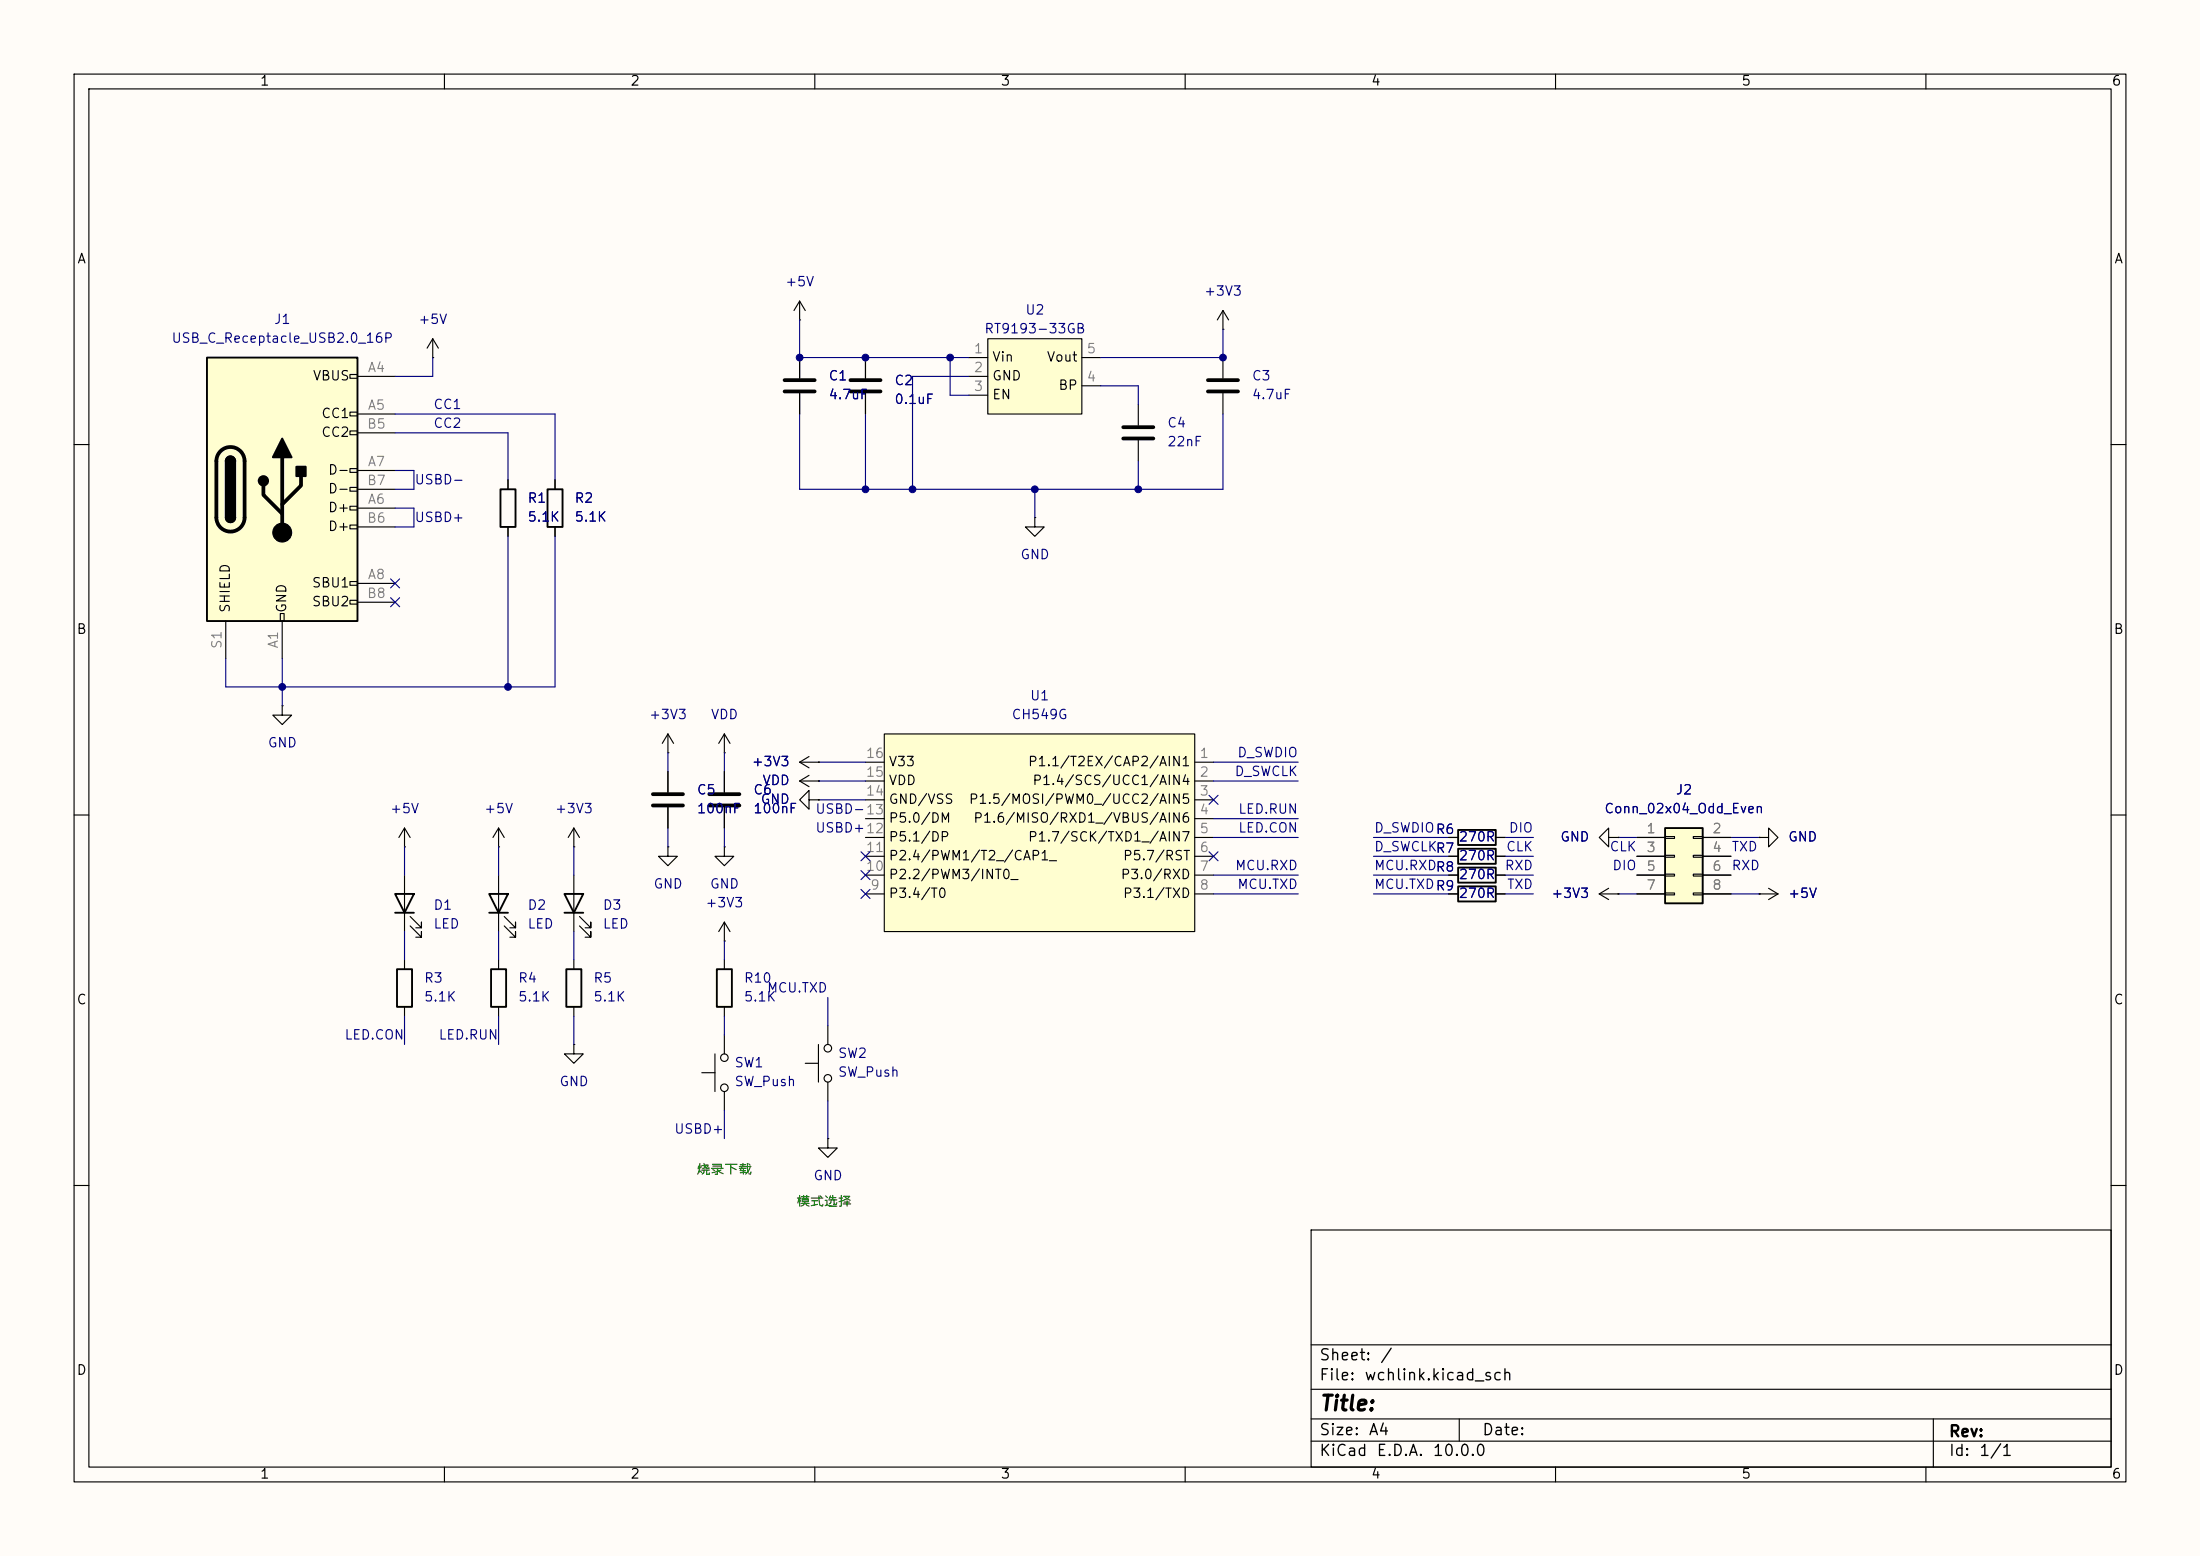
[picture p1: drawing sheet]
<svg xmlns="http://www.w3.org/2000/svg" width="297mm" height="210mm" viewBox="0 0 297 210" stroke-linecap="round" stroke-linejoin="round" font-family="sans-serif">
<path d="M0 0h297v210h-297z" fill="#fffcf8" stroke="#fffcf8" stroke-width=".14"/>
<g fill="none" stroke="#000" stroke-width=".15">
<path d="M10 10h277v190h-277zM12 12h273v186h-273zM60 10v2M110 10v2M160 10v2M210 10v2M260 10v2M10 60h2M74.9 64.8v1.2M74.9 71.1v1.3M285 60h2M38.1 95.3v1.2h1.3l-1.3 1.3-1.3-1.3h1.3"/>
<path d="M38.1 95.3h.1M90.2 99.1l.7 1.2M90.2 99.1l-.8 1.2M90.2 99.1v2.5M10 110h2M90.2 101.6h.1M97.8 104.1v2.8M97.8 109v2.8M195.6 115.6h1.2M195.6 118.1h1.2M195.6 113h1.2M201.9 115.6h1.3"/>
<path d="M201.9 118.1h1.3M201.9 113h1.3M285 110h2M67.3 129.5v1.3M67.3 135.9v1.3M97.8 139.7v2.5M111.8 138.4v2.6M195.6 120.7h1.2M201.9 120.7h1.3M94.7 144.8h1.8M96.5 142.2v5.1M97.8 147.3v2.6"/>
<path d="M108.7 143.5h1.8M110.5 141v5.1M111.8 153.7v1.2h1.2l-1.2 1.3-1.3-1.3h1.3M111.8 153.7h.1M111.8 146.1v2.5M10 160h2M177 166h108v32h-108zM285 160h2M60 198v2M110 198v2M160 198v2M177 194.5h108"/>
<path d="M177 191.5h108M177 187.5h108M177 181.5h108M197 191.5v3M210 198v2M260 198v2M261 191.5v6.5"/>
<circle cx="97.8" cy="142.7" r=".51"/>
<circle cx="97.8" cy="146.8" r=".51"/>
<circle cx="111.8" cy="141.5" r=".51"/>
<circle cx="111.8" cy="145.5" r=".51"/>
</g>
<path d="M73.9 66h2v5.1h-2zM196.8 114.6h5.1v2h-5.1zM196.8 117.1h5.1v2h-5.1zM196.8 112h5.1v2h-5.1zM196.8 119.6h5.1v2.1h-5.1zM66.3 130.8h2v5.1h-2z" fill="none" stroke="#000" stroke-width=".25"/>
<path d="M95.8 107.2h4M95.8 108.7h4" fill="none" stroke="#000" stroke-width=".51"/>
<path d="M133.3 45.7h12.7v10.2h-12.7z" fill="#fffed0"/>
<path d="M130.8 48.3h2.5M130.8 50.8h2.5M130.8 53.3h2.5M133.3 45.7h12.7v10.2h-12.7zM146 48.3h2.6M146 52.1h2.6" fill="none" stroke="#000" stroke-width=".15"/>
<path d="M224.8 111.8h5.1v10.1h-5.1z" fill="#fffed0"/>
<path d="M224.8 111.8h5.1v10.1h-5.1zM76.2 120.7h2.5l-1.2 2.5zM76.2 123.2h2.5M76.5 130.8h2v5.1h-2z" fill="none" stroke="#000" stroke-width=".25"/>
<g fill="none" stroke="#000" stroke-width=".15">
<path d="M58.4 48.3h.1M58.4 45.7l-.7 1.3M58.4 45.7l.8 1.3M58.4 45.7v2.6M116.8 48.3v2.8M116.8 53.1v2.8M153.7 54.6v2.8M153.7 59.4v2.8M165.1 44.5h.1M165.1 41.9l.8 1.3M165.1 41.9l-.8 1.3M165.1 41.9v2.6"/>
<path d="M165.1 48.3v2.8M165.1 53.1v2.8M139.7 69.9v1.2h1.3l-1.3 1.3-1.3-1.3h1.3M139.7 69.9h.1M77.5 118.1v7.6M90.2 114.3v1.3h-1.3l1.3 1.2 1.2-1.2h-1.2M90.2 114.3h.1M90.2 104.1v2.8M90.2 109v2.8M217.2 119.9l-1.3 .8M221 113h3.8M221 115.6h3.8"/>
<path d="M221 118.1h3.8M224.8 112.9h1.3v.3h-1.3zM224.8 115.4h1.3v.3h-1.3zM224.8 118h1.3v.2h-1.3zM228.6 112.9h1.3v.3h-1.3zM228.6 115.4h1.3v.3h-1.3zM228.6 118h1.3v.2h-1.3zM229.9 113h3.8M229.9 115.6h3.8M229.9 118.1h3.8M237.5 113h1.3v-1.2l1.2 1.2-1.2 1.3v-1.3M237.5 113h.1"/>
<path d="M238.8 119.9l1.2 .8M77.5 129.5v1.3M77.5 135.9v1.3M78.2 125l1.6 1.5v-.8v.8h-.8M78.2 123.7l1.6 1.5v-.7v.7h-.8M215.9 120.7h2.5M215.9 120.7l1.3 .7M218.4 120.7h.1M221 120.7h3.8M224.8 120.5h1.3v.3h-1.3zM228.6 120.5h1.3v.3h-1.3zM229.9 120.7h3.8"/>
<path d="M237.5 120.7h.1M237.5 120.7h2.5M240 120.7l-1.2 .7M77.5 141v1.2h1.2l-1.2 1.3-1.3-1.3h1.3M77.5 141h.1"/>
</g>
<path d="M114.8 51.3h4.1M114.8 52.8h4.1M151.6 57.7h4.1M151.6 59.2h4.1M163.1 51.3h4M163.1 52.8h4M88.1 107.2h4.1M88.1 108.7h4.1" fill="none" stroke="#000" stroke-width=".51"/>
<path d="M119.4 99.1h41.9v26.6h-41.9z" fill="#fffed0"/>
<g fill="none" stroke="#000" stroke-width=".15">
<path d="M107.9 43.2h.1M107.9 40.6v2.6M107.9 48.3v2.8M107.9 53.1v2.8M107.9 40.6l-.7 1.3M107.9 40.6l.8 1.3M68.6 64.8v1.2M68.6 71.1v1.3M97.8 99.1l.8 1.2M97.8 99.1l-.8 1.2M97.8 99.1v2.5M119.4 99.1h41.9v26.6h-41.9z"/>
<path d="M77.5 114.3h.1M77.5 111.8l.7 1.2M77.5 111.8l-.8 1.2M77.5 111.8v2.5M97.8 101.6h.1M97.8 114.3v1.3h-1.3l1.3 1.2 1.3-1.2h-1.3M97.8 114.3h.1M107.9 102.9h2.6M107.9 105.4h2.6M107.9 102.9l1.3 .7M107.9 105.4l1.3 .8M109.2 108v1.2l-1.3-1.2 1.3-1.3v1.3h1.3"/>
<path d="M109.2 102.1l-1.3 .8M109.2 104.6l-1.3 .8M110.5 102.9h.1M110.5 108h.1M110.5 105.4h.1M116.8 102.9h2.6M116.8 105.4h2.6M116.8 108h2.6M116.8 110.5h2.6M116.8 113h2.6M116.8 115.6h2.6M116.8 118.1h2.6"/>
<path d="M161.3 102.9h2.5M161.3 105.4h2.5M161.3 108h2.5M161.3 110.5h2.5M161.3 113h2.5M161.3 115.6h2.5M161.3 118.1h2.5M217.2 113v-1.2l-1.3 1.2 1.3 1.3v-1.3h1.2M218.4 113h.1M97.8 127h.1M97.8 124.5v2.5M97.8 129.5v1.3"/>
<path d="M97.8 135.9v1.3M97.8 124.5l.8 1.2M97.8 124.5l-.8 1.2M116.8 120.7h2.6M161.3 120.7h2.5"/>
</g>
<path d="M105.9 51.3h4.1M105.9 52.8h4.1" fill="none" stroke="#000" stroke-width=".51"/>
<path d="M67.6 66h2v5.1h-2zM96.8 130.8h2v5.1h-2z" fill="none" stroke="#000" stroke-width=".25"/>
<path d="M27.9 48.3h20.4v35.5h-20.4z" fill="#fffed0"/>
<g fill="none" stroke="#000" stroke-width=".15">
<path d="M47.2 50.5h1.1v.6h-1.1zM47.2 55.6h1.1v.5h-1.1zM47.2 58.2h1.1v.5h-1.1zM48.3 50.8h5M48.3 55.9h5M48.3 58.4h5M107.9 48.3v2.8M107.9 53.1v2.8M116.8 48.3v2.8M116.8 53.1v2.8M47.2 63.2h1.1v.6h-1.1zM47.2 65.8h1.1v.5h-1.1z"/>
<path d="M47.2 68.3h1.1v.5h-1.1zM47.2 70.9h1.1v.5h-1.1zM47.2 78.5h1.1v.5h-1.1zM48.3 68.6h5M48.3 63.5h5M48.3 78.7h5M48.3 71.1h5M48.3 66h5M68.6 64.8v1.2M68.6 71.1v1.3M74.9 64.8v1.2M74.9 71.1v1.3"/>
<path d="M30.5 83.8v5.1M37.8 82.8h.6v1h-.6zM38.1 83.8v5.1M47.2 81h1.1v.5h-1.1zM48.3 81.3h5M54.6 114.3h.1M54.6 111.8v2.5M54.6 118.1v7.6M54.6 111.8l-.8 1.2M54.6 111.8l.8 1.2M67.3 114.3h.1M67.3 111.8l-.8 1.2"/>
<path d="M67.3 111.8l.8 1.2M67.3 111.8v2.5M67.3 118.1v7.6M90.2 104.1v2.8M90.2 109v2.8M97.8 104.1v2.8M97.8 109v2.8M110.5 105.4h.1M110.5 102.9h.1M110.5 108h.1M195.6 115.6h1.2M195.6 118.1h1.2"/>
<path d="M195.6 113h1.2M201.9 115.6h1.3M201.9 118.1h1.3M201.9 113h1.3M218.4 113h.1M221 115.6h3.8M221 118.1h3.8M221 113h3.8M229.9 115.6h3.8M229.9 118.1h3.8M229.9 113h3.8M237.5 113h.1"/>
<path d="M54.6 129.5v1.3M54.6 135.9v1.3M55.4 125l1.5 1.5v-.8v.8h-.8M55.4 123.7l1.5 1.5v-.7v.7h-.8M68.1 125l1.5 1.5v-.8v.8h-.8M68.1 123.7l1.5 1.5v-.7v.7h-.8M195.6 120.7h1.2M201.9 120.7h1.3M218.4 120.7h.1M221 120.7h3.8M229.9 120.7h3.8M237.5 120.7h.1"/>
</g>
<path d="M27.9 48.3h20.4v35.5h-20.4zM30.5 62.2a.64 .64 0 0 1 .6-.6 .64 .64 0 0 1 .6 .6M30.5 69.9a.64 .64 0 0 0 .6 .6 .64 .64 0 0 0 .6-.6M53.3 120.7h2.6l-1.3 2.5zM53.3 123.2h2.6M53.6 130.8h2v5.1h-2zM66 120.7h2.6l-1.3 2.5zM66 123.2h2.6" fill="none" stroke="#000" stroke-width=".25"/>
<path d="M29.8 60.9a1.9 1.9 0 0 1 2-.4 1.9 1.9 0 0 1 1.2 1.7v7.7a1.91 1.91 0 0 1-1.9 1.8 1.91 1.91 0 0 1-1.9-1.8v-7.7a1.9 1.9 0 0 1 .6-1.3zM35.6 65.5v1.3l2.5 2.5M38.1 61.7v10.2M40.6 64.3v1.2l-2.5 2.6" fill="none" stroke="#000" stroke-width=".51"/>
<g fill="#000" stroke="#000" stroke-width=".25">
<path d="M30.5 62.2h1.2v7.7h-1.2zM30.5 69.9h1.2a.64 .64 0 0 1-.6 .6 .64 .64 0 0 1-.6-.6zM30.7 61.8a.64 .64 0 0 1 .7-.2 .64 .64 0 0 1 .3 .6h-1.2zM38.1 59.2l1.3 2.5h-2.6zM40 63h1.3v1.3h-1.3z"/>
<circle cx="35.6" cy="64.9" r=".63"/>
</g>
<circle cx="38.1" cy="71.9" r="1.27" fill="#000" stroke="#000" stroke-width=".15"/>
<g fill="none" stroke="#000080" stroke-width=".15">
<path d="M53.3 55.9h21.6v8.9M53.3 58.4h15.3v6.4M58.4 48.3v2.5h-5.1M107.9 43.2v5.1h22.9M107.9 55.9v10.1h57.2v-10.1M116.8 55.9v10.1M128.3 48.3v5h2.5M130.8 50.8h-7.6v15.2M148.6 52.1h5.1v2.5M165.1 44.5v3.8h-16.5M53.3 63.5h2.6v2.5h-2.6M53.3 68.6h2.6v2.5h-2.6"/>
<path d="M68.6 72.4v20.3M74.9 72.4v20.3h-44.4v-3.8M139.7 66v3.9M153.7 62.2v3.8M38.1 88.9v6.4M54.6 114.3v3.8M67.3 114.3v3.8M77.5 114.3v3.8M90.2 101.6v2.5M90.2 111.8v2.5M97.8 101.6v2.5M97.8 111.8v2.5"/>
<path d="M110.5 105.4h6.3M110.5 108h6.3M110.5 102.9h6.3M163.8 105.4h11.5M163.8 113h11.5M163.8 110.5h11.5M163.8 102.9h11.5M163.8 118.1h11.5M185.4 113h10.2M185.4 115.6h10.2M185.4 118.1h10.2M203.2 113h3.8"/>
<path d="M203.2 115.6h3.8M203.2 118.1h3.8M218.4 113h2.6M233.7 113h3.8M54.6 125.7v3.8M54.6 137.2v3.8M67.3 125.7v3.8M67.3 137.2v3.8M77.5 125.7v3.8M77.5 137.2v3.8M97.8 127v2.5M97.8 137.2v2.5"/>
<path d="M111.8 134.6v3.8M163.8 120.7h11.5M185.4 120.7h10.2M203.2 120.7h3.8M218.4 120.7h2.6M233.7 120.7h3.8M97.8 149.9v3.8M111.8 148.6v5.1"/>
</g>
<g fill="none" stroke="#000084" stroke-width=".15">
<path d="M52.7 78.1l1.2 1.2M53.9 78.1l-1.2 1.2M52.7 80.7l1.2 1.2M53.9 80.7l-1.2 1.2M116.2 117.5l1.2 1.2M116.2 115l1.2 1.2M117.4 117.5l-1.2 1.2M117.4 115l-1.2 1.2M163.2 107.3l1.2 1.3M163.2 115l1.2 1.2M164.4 107.3l-1.2 1.3M164.4 115l-1.2 1.2"/>
<path d="M116.2 120l1.2 1.3M117.4 120l-1.2 1.3"/>
</g>
<g fill="#000080" stroke="#000080" stroke-width=".14">
<circle cx="116.8" cy="66" r=".46"/>
<circle cx="68.6" cy="92.7" r=".46"/>
<circle cx="123.2" cy="66" r=".46"/>
<circle cx="116.8" cy="48.3" r=".46"/>
<circle cx="107.9" cy="48.3" r=".46"/>
<circle cx="38.1" cy="92.7" r=".46"/>
<circle cx="128.3" cy="48.3" r=".46"/>
<circle cx="153.7" cy="66" r=".46"/>
<circle cx="139.7" cy="66" r=".46"/>
<circle cx="165.1" cy="48.3" r=".46"/>
</g>
<text font-size="2" x="178" y="190.9">Title:</text>
<g font-size="1.5">
<text x="178" y="184">Sheet:</text>
<text x="186.2" y="184">/</text>
<text x="178" y="186.7">File:</text>
<text x="184.1" y="186.7">wchlink.kicad_sch</text>
<text x="178" y="196.9">KiCad</text>
<text x="178" y="194.1">Size:</text>
<text x="184.7" y="194.1">A4</text>
<text x="185.7" y="196.9">E.D.A.</text>
<text x="193.3" y="196.9">10.0.0</text>
<text x="200" y="194.1">Date:</text>
<text x="263" y="194.3">Rev:</text>
<text x="263" y="196.9">Id:</text>
<text x="267.1" y="196.9">1/1</text>
</g>
<g font-size="1.3">
<text x="35" y="11.9">1</text>
<text x="85" y="11.9">2</text>
<text x="135" y="11.9">3</text>
<text x="185" y="11.9">4</text>
<text x="235" y="11.9">5</text>
<text x="285" y="11.9">6</text>
<text x="10.3" y="35.9">A</text>
<text x="285.3" y="35.9">A</text>
<text x="42.1" y="51.7">VBUS</text>
<text x="133.9" y="49.1">Vin</text>
<text x="133.9" y="51.7">GND</text>
<text x="141.2" y="49.1">Vout</text>
<text x="142.8" y="52.9">BP</text>
<text x="43.3" y="56.7">CC1</text>
<text x="43.3" y="59.3">CC2</text>
<text x="133.9" y="54.2">EN</text>
<text x="44.2" y="64.4">D-</text>
<text x="44.2" y="69.4">D+</text>
<text x="44.2" y="72">D+</text>
<text x="44.2" y="66.9">D-</text>
<text x="31.3" y="82.8" transform="rotate(-90 31.3 82.8)">SHIELD</text>
<text x="39" y="82.8" transform="rotate(-90 39 82.8)">GND</text>
<text x="42" y="79.6">SBU1</text>
<text x="42" y="82.1">SBU2</text>
<text x="10.3" y="85.9">B</text>
<text x="285.3" y="85.9">B</text>
<text x="119.9" y="106.3">VDD</text>
<text x="119.9" y="103.7">V33</text>
<text x="138.7" y="103.7">P1.1/T2EX/CAP2/AIN1</text>
<text x="139.3" y="106.3">P1.4/SCS/UCC1/AIN4</text>
<text x="119.9" y="113.9">P5.1/DP</text>
<text x="119.9" y="111.4">P5.0/DM</text>
<text x="119.9" y="108.8">GND/VSS</text>
<text x="130.7" y="108.8">P1.5/MOSI/PWM0_/UCC2/AIN5</text>
<text x="131.3" y="111.4">P1.6/MISO/RXD1_/VBUS/AIN6</text>
<text x="138.7" y="113.9">P1.7/SCK/TXD1_/AIN7</text>
<text x="119.9" y="119">P2.2/PWM3/INT0_</text>
<text x="119.9" y="116.4">P2.4/PWM1/T2_/CAP1_</text>
<text x="151.2" y="119">P3.0/RXD</text>
<text x="151.5" y="116.4">P5.7/RST</text>
<text x="119.9" y="121.5">P3.4/T0</text>
<text x="151.5" y="121.5">P3.1/TXD</text>
<text x="10.3" y="135.9">C</text>
<text x="285.3" y="135.9">C</text>
<text x="10.3" y="185.9">D</text>
<text x="285.3" y="185.9">D</text>
<text x="35" y="199.9">1</text>
<text x="85" y="199.9">2</text>
<text x="135" y="199.9">3</text>
<text x="185" y="199.9">4</text>
<text x="235" y="199.9">5</text>
<text x="285" y="199.9">6</text>
</g>
<g font-size="1.3" fill="#000084">
<text x="105.9" y="39">+5V</text>
<text x="162.5" y="40.2">+3V3</text>
<text x="23.1" y="46.6">USB_C_Receptacle_USB2.0_16P</text>
<text x="56.4" y="44">+5V</text>
<text x="132.8" y="45.3">RT9193-33GB</text>
<text x="111.8" y="54.2">4.7uF</text>
<text x="120.7" y="54.8">0.1uF</text>
<text x="168.9" y="54.2">4.7uF</text>
<text x="157.5" y="60.6">22nF</text>
<text x="71.1" y="70.7">5.1K</text>
<text x="77.5" y="70.7">5.1K</text>
<text x="137.7" y="75.8">GND</text>
<text x="36.1" y="101.2">GND</text>
<text x="87.5" y="97.4">+3V3</text>
<text x="95.9" y="97.4">VDD</text>
<text x="136.5" y="97.4">CH549G</text>
<text x="101.4" y="103.7">+3V3</text>
<text x="102.8" y="106.3">VDD</text>
<text x="52.6" y="110.1">+5V</text>
<text x="65.3" y="110.1">+5V</text>
<text x="74.8" y="110.1">+3V3</text>
<text x="94" y="110.1">100nF</text>
<text x="101.6" y="110.1">100nF</text>
<text x="102.6" y="108.8">GND</text>
<text x="196.8" y="113.9">270R</text>
<text x="210.5" y="113.9">GND</text>
<text x="216.5" y="110.1">Conn_02x04_Odd_Even</text>
<text x="241.3" y="113.9">GND</text>
<text x="196.8" y="116.4">270R</text>
<text x="196.8" y="119">270R</text>
<text x="58.4" y="125.6">LED</text>
<text x="71.1" y="125.6">LED</text>
<text x="81.3" y="125.6">LED</text>
<text x="88.1" y="120.2">GND</text>
<text x="95.1" y="122.8">+3V3</text>
<text x="95.8" y="120.2">GND</text>
<text x="196.8" y="121.5">270R</text>
<text x="209.3" y="121.5">+3V3</text>
<text x="241.3" y="121.5">+5V</text>
<text x="57.2" y="135.5">5.1K</text>
<text x="69.9" y="135.5">5.1K</text>
<text x="80" y="135.5">5.1K</text>
<text x="100.3" y="135.5">5.1K</text>
<text x="75.4" y="146.9">GND</text>
<text x="99.1" y="146.9">SW_Push</text>
<text x="113" y="145.6">SW_Push</text>
<text x="109.7" y="159.6">GND</text>
</g>
<g font-size="1.3" fill="#000080">
<text x="36.9" y="44">J1</text>
<text x="138.3" y="42.8">U2</text>
<text x="111.8" y="51.7">C1</text>
<text x="120.7" y="52.3">C2</text>
<text x="168.9" y="51.7">C3</text>
<text x="58.4" y="58.1">CC2</text>
<text x="58.4" y="55.5">CC1</text>
<text x="157.5" y="58">C4</text>
<text x="55.9" y="65.7">USBD-</text>
<text x="55.9" y="70.8">USBD+</text>
<text x="71.1" y="68.2">R1</text>
<text x="77.5" y="68.2">R2</text>
<text x="139" y="94.8">U1</text>
<text x="94" y="107.5">C5</text>
<text x="101.6" y="107.5">C6</text>
<text x="166.6" y="105.1">D_SWCLK</text>
<text x="167" y="102.5">D_SWDIO</text>
<text x="226.1" y="107.5">J2</text>
<text x="110" y="112.7">USBD+12</text>
<text x="110" y="110.1">USBD-13</text>
<text x="167.1" y="112.7">LED.CON</text>
<text x="167.1" y="110.1">LED.RUN</text>
<text x="185.4" y="112.7">D_SWDIOR6</text>
<text x="193.7" y="112.9">R6</text>
<text x="203.6" y="112.7">DIO</text>
<text x="166.7" y="117.8">MCU.RXD</text>
<text x="185.4" y="115.2">D_SWCLKR7</text>
<text x="185.4" y="117.8">MCU.RXDR8</text>
<text x="193.7" y="115.4">R7</text>
<text x="193.7" y="118">R8</text>
<text x="203.1" y="117.8">RXD</text>
<text x="203.2" y="115.2">CLK</text>
<text x="217.2" y="115.2">CLK</text>
<text x="217.6" y="117.8">DIO</text>
<text x="233.7" y="117.8">RXD</text>
<text x="233.7" y="115.2">TXD</text>
<text x="58.4" y="123.1">D1</text>
<text x="71.1" y="123.1">D2</text>
<text x="81.3" y="123.1">D3</text>
<text x="167" y="120.3">MCU.TXD</text>
<text x="185.4" y="120.3">MCU.TXDR9</text>
<text x="193.7" y="120.5">R9</text>
<text x="203.4" y="120.3">TXD</text>
<text x="57.2" y="132.9">R3</text>
<text x="69.9" y="132.9">R4</text>
<text x="80" y="132.9">R5</text>
<text x="100.3" y="132.9">R10</text>
<text x="103.5" y="134.3">MCU.TXD</text>
<text x="46.4" y="140.6">LED.CON</text>
<text x="59.1" y="140.6">LED.RUN</text>
<text x="113" y="143.1">SW2</text>
<text x="99.1" y="144.4">SW1</text>
<text x="90.9" y="153.3">USBD+</text>
</g>
<g font-size="1.3" fill="#808080">
<text x="49.5" y="50.5">A4</text>
<text x="131.4" y="48">1</text>
<text x="131.4" y="50.5">2</text>
<text x="131.4" y="53.1">3</text>
<text x="146.6" y="51.8">4</text>
<text x="146.6" y="48">5</text>
<text x="49.5" y="58.2">B5</text>
<text x="49.5" y="55.6">A5</text>
<text x="49.5" y="65.8">B7</text>
<text x="49.5" y="63.2">A7</text>
<text x="49.5" y="70.9">B6</text>
<text x="49.5" y="68.3">A6</text>
<text x="49.5" y="81">B8</text>
<text x="49.5" y="78.5">A8</text>
<text x="30.2" y="87.7" transform="rotate(-90 30.2 87.7)">S1</text>
<text x="37.8" y="87.6" transform="rotate(-90 37.8 87.6)">A1</text>
<text x="116.8" y="107.7">14</text>
<text x="116.8" y="105.2">15</text>
<text x="116.8" y="102.6">16</text>
<text x="161.9" y="102.6">1</text>
<text x="161.9" y="105.2">2</text>
<text x="161.9" y="107.7">3</text>
<text x="161.9" y="110.2">4</text>
<text x="161.9" y="112.8">5</text>
<text x="222.2" y="112.8">1</text>
<text x="231.1" y="112.8">2</text>
<text x="116.8" y="117.9">10</text>
<text x="116.8" y="115.3">11</text>
<text x="161.9" y="115.3">6</text>
<text x="161.9" y="117.9">7</text>
<text x="222.2" y="115.3">3</text>
<text x="222.2" y="117.9">5</text>
<text x="231.1" y="115.3">4</text>
<text x="231.1" y="117.9">6</text>
<text x="117.4" y="120.4">9</text>
<text x="161.9" y="120.4">8</text>
<text x="222.2" y="120.4">7</text>
<text x="231.1" y="120.4">8</text>
</g>
<g font-size="1.3" fill="#008000">
<text x="93.9" y="158.9">烧录下载</text>
<text x="107.4" y="163.2">模式选择</text>
</g>
</svg>
